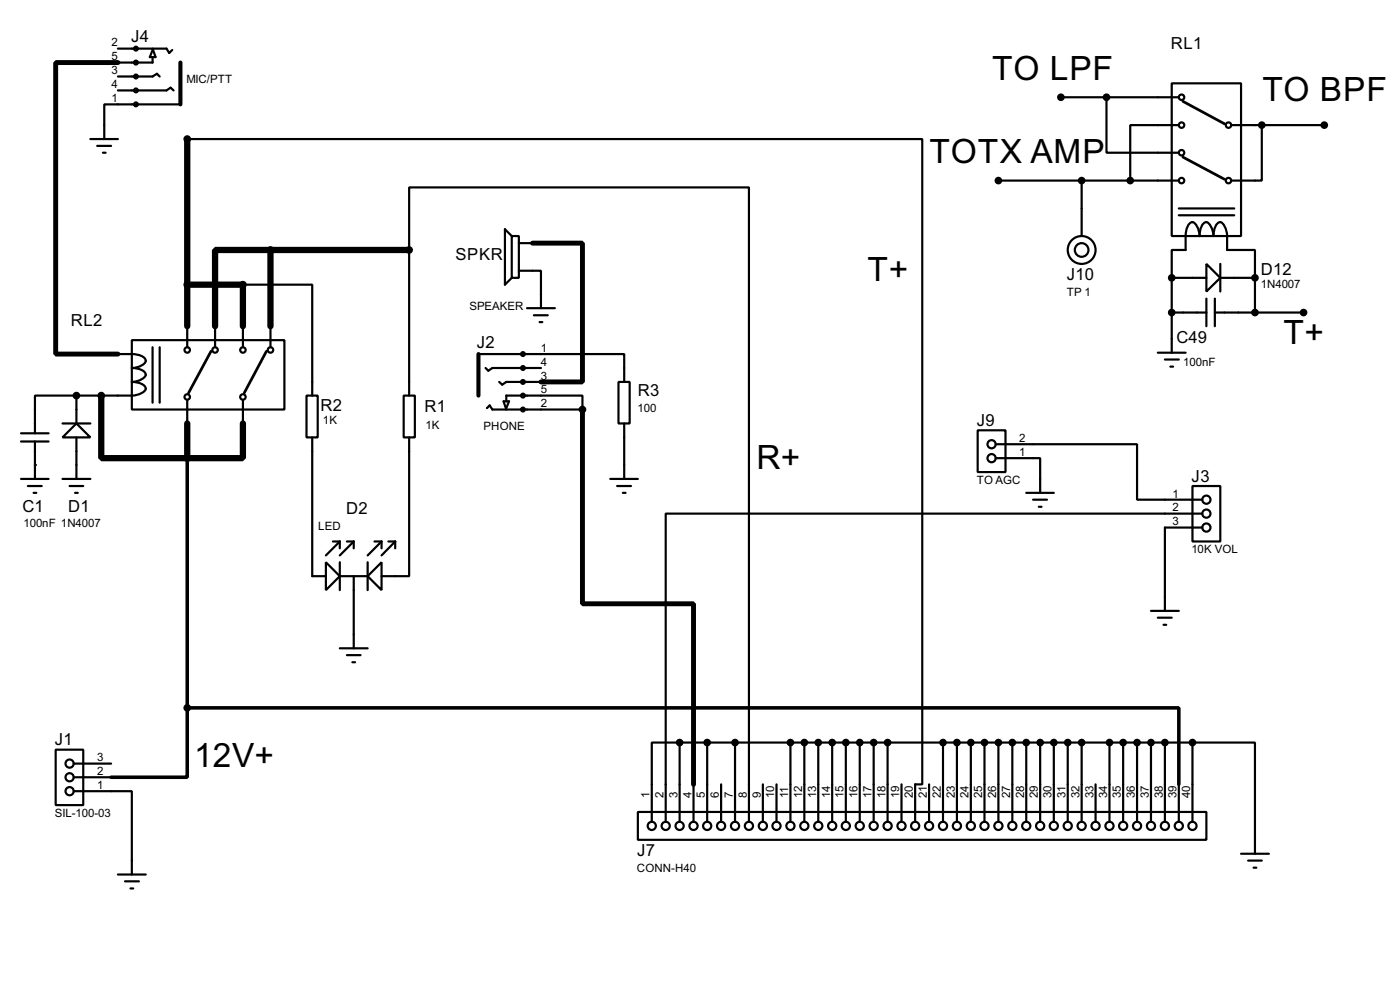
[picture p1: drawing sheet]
<svg xmlns="http://www.w3.org/2000/svg" width="256mm" height="180mm" viewBox="0 0 256 180" stroke-linecap="round" stroke-linejoin="round" font-family="sans-serif">
<path d="M34.3 25.5v34.2M34.3 52.1h10.2v7.6M49.6 45.8h-10.2v13.9M49.6 45.8v13.9M49.6 45.8h25.4M18.6 72.4v11.5h15.7M34.3 77.5v6.4M44.5 77.5v6.4h-10.2" fill="none" stroke="#000" stroke-width="1.2"/>
<g fill="none" stroke="#000" stroke-width=".4">
<path d="M21.6 16.6h8.9l.8-.5 .5 .5M21.6 14h6.4l.8-.5 .5 .5M21.6 8.9h8.9l.5 .8 .6-.5M28 10.5v1h-6.4M28 8.9l.5 1.6h-1l.5-1.3M33.1 19.1h-14v6.4M194.4 17.8h21.6M202.7 17.8v10.2h13.3M214.7 15.3h12.7v27.9h-12.7zM16.6 25.5h5M17.8 26.7h2.6M18.9 28h.5"/>
<path d="M34.3 25.5h134.7v118.1h-1.3v6.8M182.9 33.1h33.1M198.2 33.1v10.1M216 22.9h-8.9v10.2M216 39.4h10.1M216 38.2h10.1M225.6 22.9h17M231.2 22.9v10.2h-5.6M34.3 59.7v3.9M39.4 59.7v3.9M44.5 52.1h12.7v20.3M44.5 59.7v3.9"/>
<path d="M49.6 59.7v3.9M93.8 43.2h1.3v7.7h-1.3zM93.8 43.2l-1.3-1.2v10.1l1.3-1.2M95.1 49.6h4v6.8M95.1 44.5h2.5M96.6 56.4h5.1M97.8 57.7h2.6M98.9 59h.5M214.7 50.9v-5.1h2.5a8.7 8.7 0 0 1 .3-4.3 .88 .88 0 0 1 1.2-.7 3.2 3.2 0 0 1 1.1 2.4 3.3 3.3 0 0 1 .8-2.4 .89 .89 0 0 1 1.2 .7l.4 1.1 .1 .6a3.3 3.3 0 0 1 .9-2.4l.4-.1a2.75 2.75 0 0 1 1.2 2.5v2.6h5.1v5.1M214.7 50.9h6.3M214.7 57.2h6.3M214.7 50.9v13.7"/>
<path d="M221 48.3l2.6 2.6-2.6 2.5zM221 54.7v5M222.6 57.2h16.2M222.6 54.7v5M223.6 50.9h6.3M223.6 48.3v5.1M229.9 50.9v6.3M3.9 79.3h5M11.5 77.5h5.1M14 77.5l2.6 2.6h-5.1zM14 72.4h-7.6v6.9M14 72.4v5.1"/>
<path d="M21.6 64.8a8.7 8.7 0 0 1 4.3 .3 .88 .88 0 0 1 .7 1.2 3.1 3.1 0 0 1-2.4 1.1 3.2 3.2 0 0 1 2.4 .8 .89 .89 0 0 1-.7 1.2l-1.1 .4-.6 .1a3.2 3.2 0 0 1 2.4 .9 .86 .86 0 0 1-.7 1.2l-1.1 .3-.6 .1h-10.2M24.2 62.3h27.9v12.7h-27.9zM28 63.6v10.1M29.3 63.6v10.1M34.3 73.2v4.3M44.5 73.2v4.3M56.2 72.4h2v7.7h-2zM74 72.4h2v7.7h-2zM75 72.4v-38.1h62.2v116.1M87.7 64.8h26.7v5.1M89 67.4l.5 .5 .7-.5h8.9M91.5 69.9l.5 .5 .8-.5h6.3"/>
<path d="M92.8 73.5v-1.1h13.9v2.6h-16.5l-.5-.8-.5 .5M92.8 74.7l.5-1.2h-1l.5 1.5M113.3 69.9h2.1v7.6h-2.1zM114.4 77.5v10.2M179.1 78.8h5.1v7.6h-5.1zM212.1 64.6h5.1M213.4 65.8h2.6M214.4 67.1h.5M3.9 87.7h5M3.9 80.8h5M5.1 89h2.6M6.2 90.2h.5"/>
<path d="M6.4 80.8v6.9M11.5 87.7h5.1M12.8 89h2.5M13.8 90.2h.5M14 80.1v7.6M57.2 80.1v25.4h2.5M61 99.1h1.3M62.3 99.1v1.3M62.3 99.1l-2.6 2.6M63.6 99.1h1.2M64.8 99.1v1.3M64.8 99.1l-2.5 2.6"/>
<path d="M68.6 99.1h1.3M69.9 99.1l-2.5 2.6M69.9 99.1v1.3M71.2 99.1h1.2M72.4 99.1l-2.5 2.6M72.4 99.1v1.3M75 80.1v25.4h-5.1M111.8 87.7h5.1M113.1 89h2.5M114.1 90.2h.5M182.4 83.9h8.2v6.3M182.4 81.3h25.9v10.2h12"/>
<path d="M188 90.2h5.1M189.3 91.5h2.5M190.3 92.8h.5M218.5 89h5.1v10.1h-5.1zM220.3 94h-98.3v56.4M220.3 96.6h-6.9v15.2M59.7 102.9l2.6 2.6-2.6 2.5zM62.3 118.7h5.1M62.3 102.9v5.1M62.3 105.5h5.1M63.6 119.9h2.5M64.8 105.5v13.2"/>
<path d="M67.4 105.5l2.5-2.6v5.1zM67.4 102.9v5.1M210.9 111.8h5.1M212.1 113.1h2.6M213.2 114.4h.5M10.2 137.2h5.1v10.2h-5.1zM13.5 139.8h6.9M64.6 121.2h.5M124.5 135.9h-5.1v14.5M124.5 135.9h94M124.5 135.9v14.5M129.6 135.9v14.5"/>
<path d="M134.7 135.9v14.5M144.8 135.9v14.5M147.4 135.9v14.5M149.9 135.9v14.5M152.5 135.9v14.5M155 135.9v14.5M157.5 135.9v14.5M160.1 135.9v14.5M162.6 135.9v14.5M172.8 135.9v14.5M175.3 135.9v14.5M177.9 135.9v14.5"/>
<path d="M180.4 135.9v14.5M182.9 135.9v14.5M185.5 135.9v14.5M188 135.9v14.5M190.6 135.9v14.5M193.1 135.9v14.5M195.6 135.9v14.5M198.2 135.9v14.5M203.3 135.9v14.5M205.8 135.9v14.5M208.3 135.9v14.5M210.9 135.9v14.5"/>
<path d="M213.4 135.9v14.5M218.5 135.9h11.4v20.4M218.5 135.9v14.5M13.5 144.8h10.7v15.3M13.5 142.3h6.9M116.9 148.6h104.1v5.1h-104.1zM127.1 143.6v6.8M132.1 143.6v6.8M139.8 143.6v6.8M142.3 143.6v6.8M165.2 143.6v6.8M170.2 143.6v6.8"/>
<path d="M200.7 143.6v6.8M216 143.6v6.8M227.4 156.3h5.1M228.7 157.5h2.5M229.7 158.8h.5M21.6 160.1h5.1M22.9 161.3h2.6M23.9 162.6h.5"/>
<circle cx="24.9" cy="14" r=".35"/>
<circle cx="24.9" cy="16.6" r=".35"/>
<circle cx="24.9" cy="11.5" r=".35"/>
<circle cx="24.9" cy="19.1" r=".35"/>
<circle cx="24.9" cy="8.9" r=".35"/>
<circle cx="216.4" cy="17.8" r=".5"/>
<circle cx="216.4" cy="22.9" r=".5"/>
<circle cx="216.4" cy="33.1" r=".5"/>
<circle cx="216.4" cy="28" r=".5"/>
<circle cx="225" cy="22.9" r=".5"/>
<circle cx="225" cy="33.1" r=".5"/>
<circle cx="198.1" cy="45.8" r="2.55"/>
<circle cx="198.1" cy="45.8" r="1.25"/>
<circle cx="34.3" cy="72.7" r=".5"/>
<circle cx="34.3" cy="64.1" r=".5"/>
<circle cx="39.4" cy="64.1" r=".5"/>
<circle cx="44.5" cy="72.7" r=".5"/>
<circle cx="44.5" cy="64.1" r=".5"/>
<circle cx="49.5" cy="64.1" r=".5"/>
<circle cx="95.8" cy="64.8" r=".35"/>
<circle cx="95.8" cy="67.4" r=".35"/>
<circle cx="95.8" cy="75" r=".35"/>
<circle cx="95.8" cy="69.9" r=".35"/>
<circle cx="95.8" cy="72.4" r=".35"/>
<circle cx="181.6" cy="83.9" r=".75"/>
<circle cx="181.6" cy="81.3" r=".75"/>
<circle cx="221" cy="91.5" r=".75"/>
<circle cx="221" cy="94" r=".75"/>
<circle cx="221" cy="96.6" r=".75"/>
<circle cx="12.7" cy="139.8" r=".75"/>
<circle cx="12.7" cy="144.8" r=".75"/>
<circle cx="12.7" cy="142.3" r=".75"/>
<circle cx="119.4" cy="151.2" r=".75"/>
<circle cx="121.9" cy="151.2" r=".75"/>
<circle cx="124.5" cy="151.2" r=".75"/>
<circle cx="127" cy="151.2" r=".75"/>
<circle cx="129.5" cy="151.2" r=".75"/>
<circle cx="132.1" cy="151.2" r=".75"/>
<circle cx="134.6" cy="151.2" r=".75"/>
<circle cx="137.2" cy="151.2" r=".75"/>
<circle cx="139.7" cy="151.2" r=".75"/>
<circle cx="142.2" cy="151.2" r=".75"/>
<circle cx="144.8" cy="151.2" r=".75"/>
<circle cx="147.3" cy="151.2" r=".75"/>
<circle cx="149.9" cy="151.2" r=".75"/>
<circle cx="152.4" cy="151.2" r=".75"/>
<circle cx="154.9" cy="151.2" r=".75"/>
<circle cx="157.5" cy="151.2" r=".75"/>
<circle cx="160" cy="151.2" r=".75"/>
<circle cx="162.6" cy="151.2" r=".75"/>
<circle cx="165.1" cy="151.2" r=".75"/>
<circle cx="167.6" cy="151.2" r=".75"/>
<circle cx="170.2" cy="151.2" r=".75"/>
<circle cx="172.7" cy="151.2" r=".75"/>
<circle cx="175.3" cy="151.2" r=".75"/>
<circle cx="177.8" cy="151.2" r=".75"/>
<circle cx="180.3" cy="151.2" r=".75"/>
<circle cx="182.9" cy="151.2" r=".75"/>
<circle cx="185.4" cy="151.2" r=".75"/>
<circle cx="188" cy="151.2" r=".75"/>
<circle cx="190.5" cy="151.2" r=".75"/>
<circle cx="193" cy="151.2" r=".75"/>
<circle cx="195.6" cy="151.2" r=".75"/>
<circle cx="198.1" cy="151.2" r=".75"/>
<circle cx="200.7" cy="151.2" r=".75"/>
<circle cx="203.2" cy="151.2" r=".75"/>
<circle cx="205.7" cy="151.2" r=".75"/>
<circle cx="208.3" cy="151.2" r=".75"/>
<circle cx="210.8" cy="151.2" r=".75"/>
<circle cx="213.4" cy="151.2" r=".75"/>
<circle cx="215.9" cy="151.2" r=".75"/>
<circle cx="218.4" cy="151.2" r=".75"/>
</g>
<circle cx="6.4" cy="85.1" r=".2" fill="#000"/>
<path d="M21.6 11.5h-11.4v53.3h11.4M97.6 44.5h9.1v25.4h-7.6M106.7 75v35.5h20.4v33.1" fill="none" stroke="#000" stroke-width=".9"/>
<path d="M34.3 83.9v45.7M34.3 129.6h181.7v14M34.3 129.6v12.7h-13.9" fill="none" stroke="#000" stroke-width=".65"/>
<path d="M216.7 18.6l7.6 4.1M216.7 28.8l7.6 4M38.7 64.3l-4.1 7.6M48.8 64.3l-4 7.6" fill="none" stroke="#000" stroke-width=".5"/>
<g fill="#000" stroke="#000" stroke-width=".4">
<circle cx="194.3" cy="17.8" r=".5"/>
<circle cx="202.7" cy="17.8" r=".5"/>
<circle cx="34.3" cy="25.5" r=".5"/>
<circle cx="182.9" cy="33.1" r=".5"/>
<circle cx="198.1" cy="33.1" r=".5"/>
<circle cx="207" cy="33.1" r=".5"/>
<circle cx="231.1" cy="22.9" r=".5"/>
<circle cx="242.6" cy="22.9" r=".5"/>
<circle cx="34.3" cy="52.1" r=".5"/>
<circle cx="44.5" cy="52.1" r=".5"/>
<circle cx="49.5" cy="45.8" r=".5"/>
<circle cx="74.9" cy="45.8" r=".5"/>
<circle cx="214.6" cy="50.9" r=".5"/>
<circle cx="214.6" cy="57.2" r=".5"/>
<circle cx="229.9" cy="57.2" r=".5"/>
<circle cx="229.9" cy="50.9" r=".5"/>
<circle cx="238.8" cy="57.2" r=".5"/>
<circle cx="14" cy="72.4" r=".5"/>
<circle cx="18.5" cy="72.4" r=".5"/>
<circle cx="106.7" cy="75" r=".5"/>
<circle cx="34.3" cy="83.9" r=".5"/>
<circle cx="34.3" cy="129.6" r=".5"/>
<circle cx="124.5" cy="135.9" r=".5"/>
<circle cx="129.5" cy="135.9" r=".5"/>
<circle cx="134.6" cy="135.9" r=".5"/>
<circle cx="144.8" cy="135.9" r=".5"/>
<circle cx="147.3" cy="135.9" r=".5"/>
<circle cx="149.9" cy="135.9" r=".5"/>
<circle cx="152.4" cy="135.9" r=".5"/>
<circle cx="154.9" cy="135.9" r=".5"/>
<circle cx="157.5" cy="135.9" r=".5"/>
<circle cx="160" cy="135.9" r=".5"/>
<circle cx="162.6" cy="135.9" r=".5"/>
<circle cx="172.7" cy="135.9" r=".5"/>
<circle cx="175.3" cy="135.9" r=".5"/>
<circle cx="177.8" cy="135.9" r=".5"/>
<circle cx="180.3" cy="135.9" r=".5"/>
<circle cx="182.9" cy="135.9" r=".5"/>
<circle cx="185.4" cy="135.9" r=".5"/>
<circle cx="188" cy="135.9" r=".5"/>
<circle cx="190.5" cy="135.9" r=".5"/>
<circle cx="193" cy="135.9" r=".5"/>
<circle cx="195.6" cy="135.9" r=".5"/>
<circle cx="198.1" cy="135.9" r=".5"/>
<circle cx="203.2" cy="135.9" r=".5"/>
<circle cx="205.7" cy="135.9" r=".5"/>
<circle cx="208.3" cy="135.9" r=".5"/>
<circle cx="210.8" cy="135.9" r=".5"/>
<circle cx="213.4" cy="135.9" r=".5"/>
<circle cx="218.4" cy="135.9" r=".5"/>
</g>
<path d="M33.1 11.5v7.6M87.7 64.8v7.6" fill="none" stroke="#000" stroke-width=".75"/>
<g font-size="6.9">
<text x="181.8" y="14.6">TO LPF</text>
<text x="231.3" y="18.5">TO BPF</text>
<text x="170.3" y="29.9">TOTX AMP</text>
<text x="158.9" y="51.5">T+</text>
<text x="235.1" y="63">T+</text>
<text x="138.6" y="85.8">R+</text>
<text x="35.6" y="140.4">12V+</text>
</g>
<g font-size="3.4">
<text x="24" y="7.8">J4</text>
<text x="214.5" y="9">RL1</text>
<text x="83.5" y="47.5">SPKR</text>
<text x="195.5" y="51.3">J10</text>
<text x="231" y="50.3">D12</text>
<text x="13" y="59.8">RL2</text>
<text x="87.4" y="63.7">J2</text>
<text x="215.5" y="62.8">C49</text>
<text x="58.7" y="75.2">R2</text>
<text x="77.8" y="75.5">R1</text>
<text x="116.9" y="72.5">R3</text>
<text x="179" y="78">J9</text>
<text x="218.3" y="88.2">J3</text>
<text x="4.1" y="93.8">C1</text>
<text x="12.5" y="93.8">D1</text>
<text x="63.4" y="94">D2</text>
<text x="10.1" y="136.4">J1</text>
<text x="116.7" y="156.7">J7</text>
</g>
<g font-size="2.4">
<text x="20.5" y="11.1">5</text>
<text x="20.5" y="8.5">2</text>
<text x="20.5" y="16.2">4</text>
<text x="20.5" y="13.6">3</text>
<text x="34.1" y="15.2">MIC/PTT</text>
<text x="20.5" y="18.7">1</text>
<text x="231" y="52.7">1N4007</text>
<text x="86" y="56.8">SPEAKER</text>
<text x="195.4" y="54.2">TP 1</text>
<text x="99.1" y="64.4">1</text>
<text x="99.1" y="67">4</text>
<text x="99.1" y="69.5">3</text>
<text x="99.1" y="72">5</text>
<text x="216.8" y="66.9">100nF</text>
<text x="59.2" y="77.6">1K</text>
<text x="99.1" y="74.6">2</text>
<text x="116.8" y="75.4">100</text>
<text x="78" y="78.5">1K</text>
<text x="88.6" y="78.7">PHONE</text>
<text x="186.7" y="83.5">1</text>
<text x="186.7" y="80.9">2</text>
<text x="178.9" y="88.5">TO AGC</text>
<text x="214.8" y="91.1">1</text>
<text x="214.8" y="93.6">2</text>
<text x="4.3" y="96.5">100nF 1N4007</text>
<text x="58.3" y="97">LED</text>
<text x="214.8" y="96.2">3</text>
<text x="218.3" y="101.2">10K VOL</text>
<text x="17.8" y="141.9">2</text>
<text x="17.8" y="139.4">3</text>
<text x="10" y="149.5">SIL-100-03</text>
<text x="17.8" y="144.4">1</text>
<text x="119" y="146.1" transform="rotate(-90 119 146.1)">1</text>
<text x="121.6" y="146.1" transform="rotate(-90 121.6 146.1)">2</text>
<text x="124.1" y="146.1" transform="rotate(-90 124.1 146.1)">3</text>
<text x="126.7" y="146.1" transform="rotate(-90 126.7 146.1)">4</text>
<text x="129.2" y="146.1" transform="rotate(-90 129.2 146.1)">5</text>
<text x="131.7" y="146.1" transform="rotate(-90 131.7 146.1)">6</text>
<text x="134.3" y="146.1" transform="rotate(-90 134.3 146.1)">7</text>
<text x="136.8" y="146.1" transform="rotate(-90 136.8 146.1)">8</text>
<text x="139.4" y="146.1" transform="rotate(-90 139.4 146.1)">9</text>
<text x="141.9" y="146.1" transform="rotate(-90 141.9 146.1)">10</text>
<text x="144.4" y="146.1" transform="rotate(-90 144.4 146.1)">11</text>
<text x="147" y="146.1" transform="rotate(-90 147 146.1)">12</text>
<text x="149.5" y="146.1" transform="rotate(-90 149.5 146.1)">13</text>
<text x="152.1" y="146.1" transform="rotate(-90 152.1 146.1)">14</text>
<text x="154.6" y="146.1" transform="rotate(-90 154.6 146.1)">15</text>
<text x="157.1" y="146.1" transform="rotate(-90 157.1 146.1)">16</text>
<text x="159.7" y="146.1" transform="rotate(-90 159.7 146.1)">17</text>
<text x="162.2" y="146.1" transform="rotate(-90 162.2 146.1)">18</text>
<text x="164.8" y="146.1" transform="rotate(-90 164.8 146.1)">19</text>
<text x="167.3" y="146.1" transform="rotate(-90 167.3 146.1)">20</text>
<text x="169.8" y="146.1" transform="rotate(-90 169.8 146.1)">21</text>
<text x="172.4" y="146.1" transform="rotate(-90 172.4 146.1)">22</text>
<text x="174.9" y="146.1" transform="rotate(-90 174.9 146.1)">23</text>
<text x="177.5" y="146.1" transform="rotate(-90 177.5 146.1)">24</text>
<text x="180" y="146.1" transform="rotate(-90 180 146.1)">25</text>
<text x="182.5" y="146.1" transform="rotate(-90 182.5 146.1)">26</text>
<text x="185.1" y="146.1" transform="rotate(-90 185.1 146.1)">27</text>
<text x="187.6" y="146.1" transform="rotate(-90 187.6 146.1)">28</text>
<text x="190.2" y="146.1" transform="rotate(-90 190.2 146.1)">29</text>
<text x="192.6" y="146.1" transform="rotate(-90 192.6 146.1)">30</text>
<text x="195.2" y="146.1" transform="rotate(-90 195.2 146.1)">31</text>
<text x="197.8" y="146.1" transform="rotate(-90 197.8 146.1)">32</text>
<text x="200.3" y="146.1" transform="rotate(-90 200.3 146.1)">33</text>
<text x="202.9" y="146.1" transform="rotate(-90 202.9 146.1)">34</text>
<text x="205.3" y="146.1" transform="rotate(-90 205.3 146.1)">35</text>
<text x="207.9" y="146.1" transform="rotate(-90 207.9 146.1)">36</text>
<text x="210.5" y="146.1" transform="rotate(-90 210.5 146.1)">37</text>
<text x="213" y="146.1" transform="rotate(-90 213 146.1)">38</text>
<text x="215.6" y="146.1" transform="rotate(-90 215.6 146.1)">39</text>
<text x="218" y="146.1" transform="rotate(-90 218 146.1)">40</text>
<text x="116.7" y="159.6">CONN-H40</text>
</g>
</svg>
